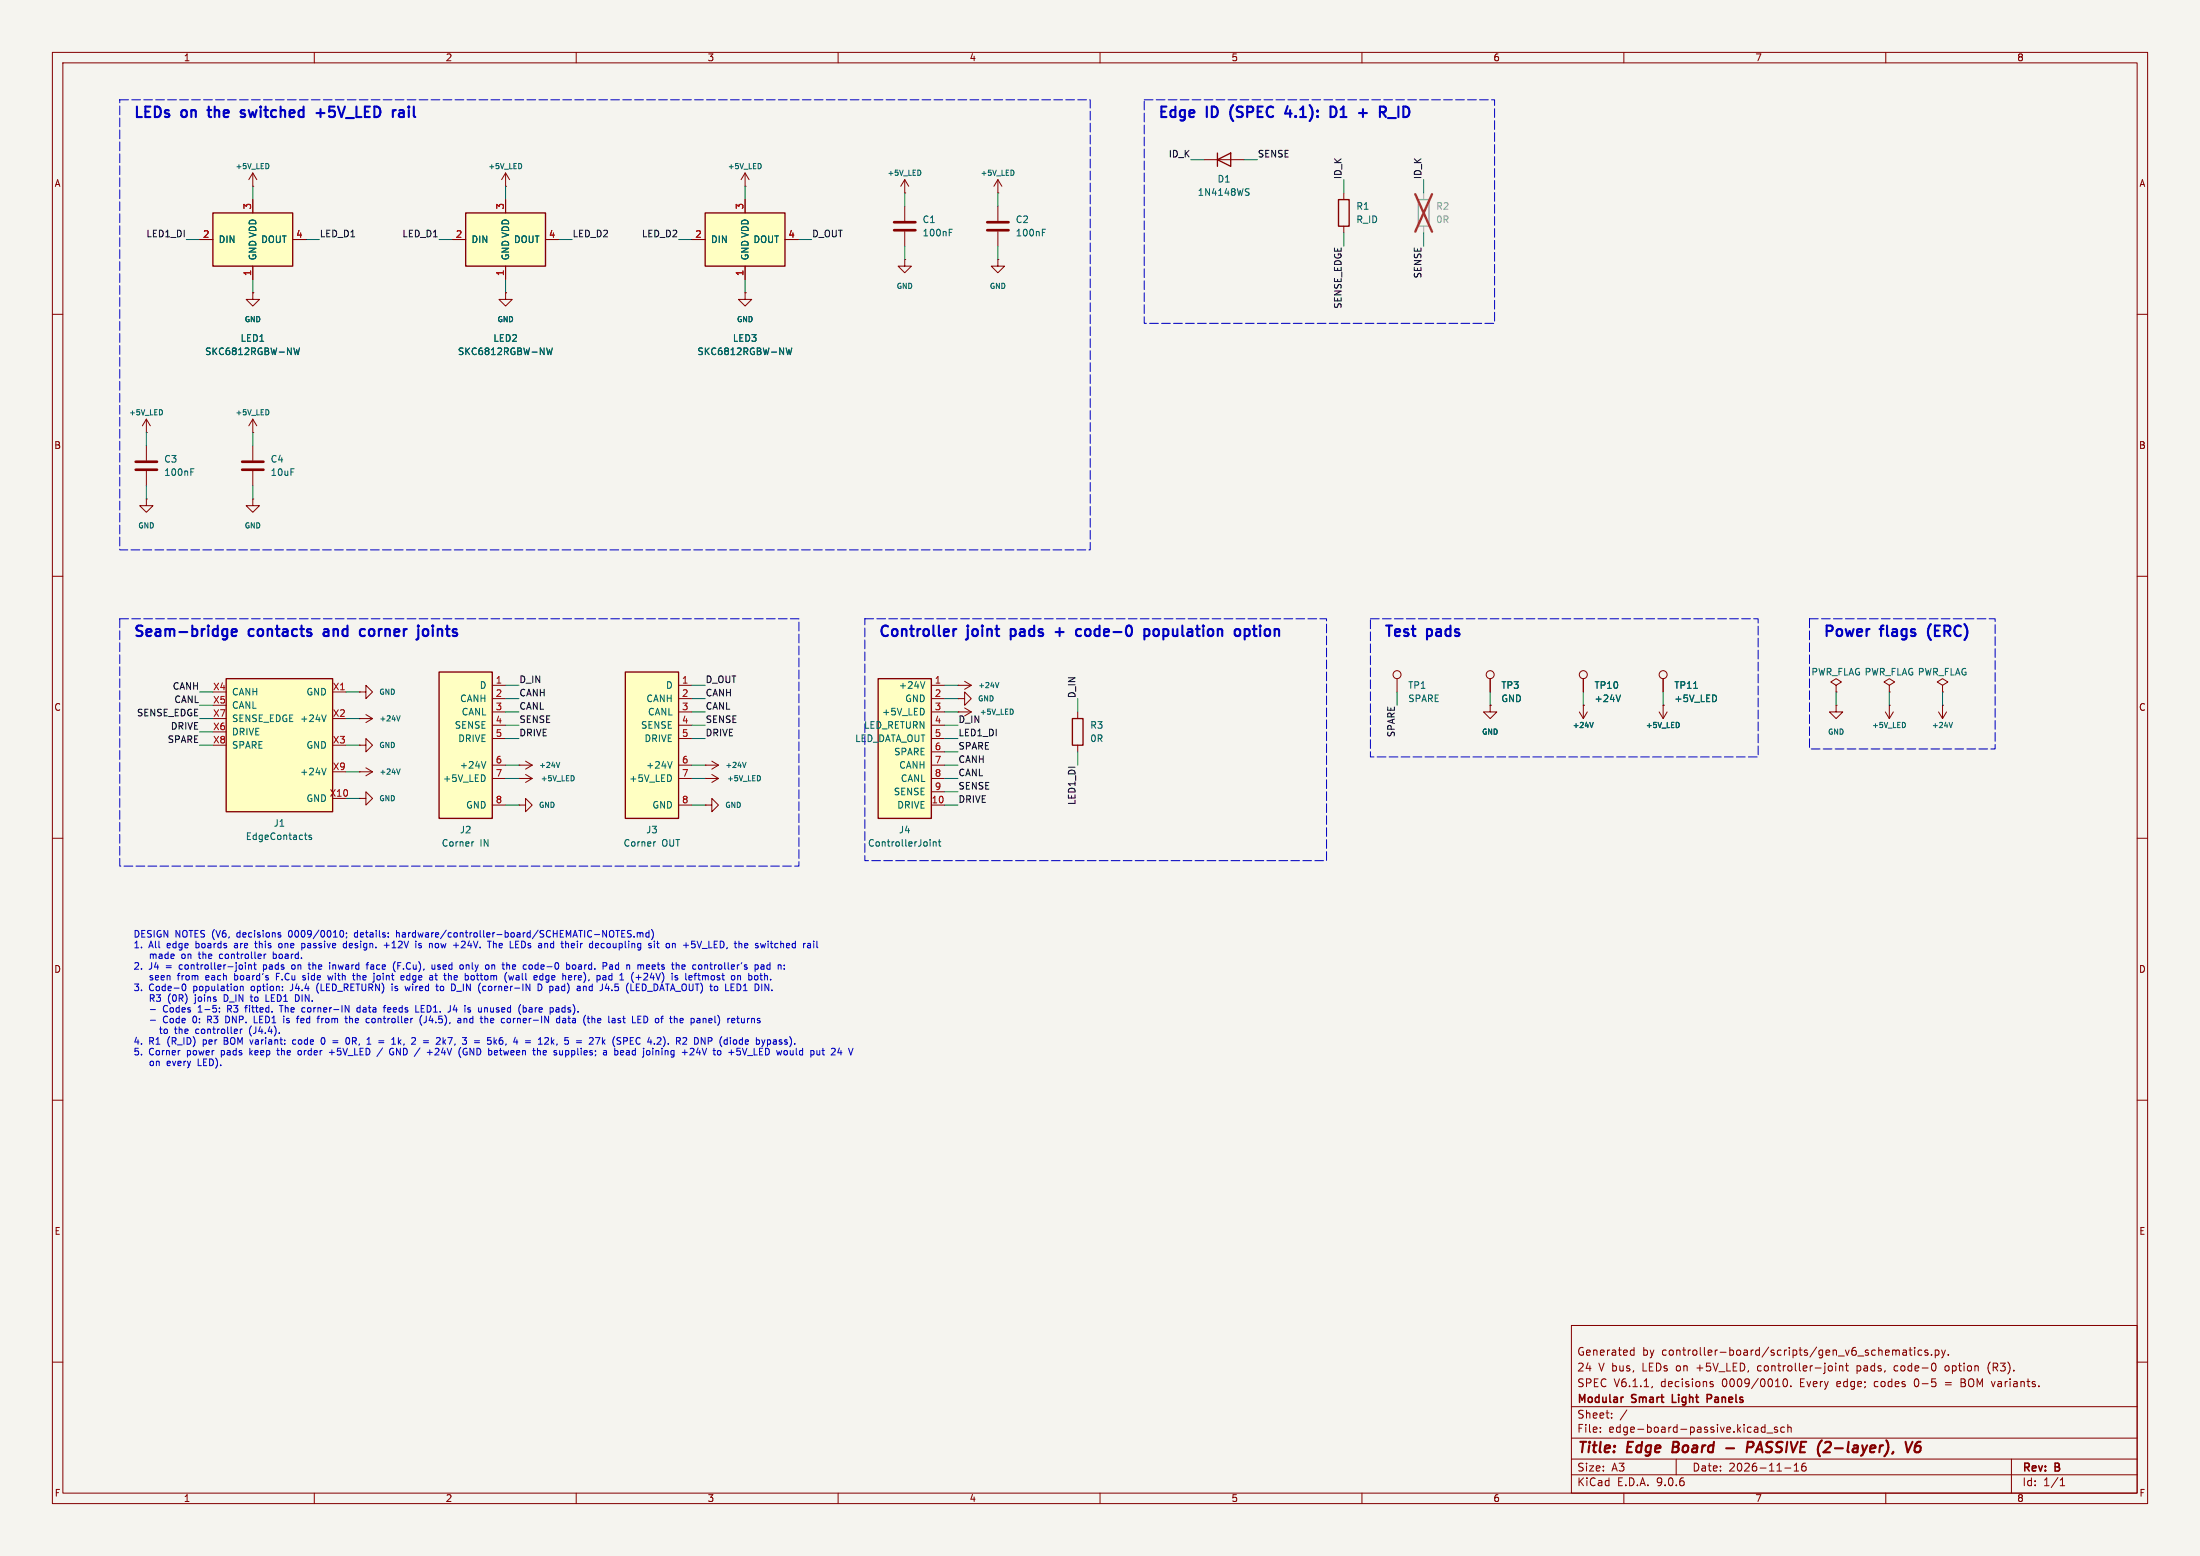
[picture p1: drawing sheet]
<svg xmlns="http://www.w3.org/2000/svg" width="420mm" height="297mm" viewBox="0 0 420 297" stroke-linecap="round" stroke-linejoin="round" font-family="sans-serif">
<path d="M0 0h420v297h-420z" fill="#f5f4ef" stroke="#f5f4ef" stroke-width=".19"/>
<g fill="none" stroke="#840000" stroke-width=".19">
<path d="M10 10h400v277h-400zM12 12h396v273h-396zM60 10v2M110 10v2M160 10v2M210 10v2M260 10v2M310 10v2M360 10v2M142.2 55.9v1.3h1.3l-1.3 1.2-1.2-1.2h1.2M142.2 55.9h.1M10 60h2"/>
<path d="M408 60h2M10 110h2M408 110h2M10 160h2M134.6 148.6h.1M134.6 148.6h2.6M135.9 147.8l1.3 .8M137.2 148.6l-1.3 .8M408 160h2M10 210h2M408 210h2M300 253h108v32h-108z"/>
<path d="M311.4 258.6h.5M311.4 257.8h.5M311.9 257.2v1.5M361.4 257.8l.3-.1 .2 .2M361.9 257.9l.3-.2 .3 .1 .1 .9M361.9 257.9v.8M363.3 257.8h.6v.9M363.9 258l-.5 .1a.29 .29 0 0 0-.2 .3 .29 .29 0 0 0 .2 .3l.5-.1M364.4 257.7h.6M364.7 257.2v1.3l.3 .2M365.5 257.2v.1M365.5 257.7v1"/>
<path d="M366.9 257.8l-.5-.1-.2 .3 .1 .6h.6M368 257.8l-.3-.1-.3 .2 .1 .2 .5 .2v.3h-.6M368.7 258.5v.2M369.4 257.8l.5-.1 .3 .3-.2 .6h-.6M369.4 257.7v1.5M370.7 257.7l.3 1M371 258.7l-.3 .5M371.4 257.7l-.4 1M371.9 258.5v.2M379.9 260a1.72 1.72 0 0 0 0 2.3M10 260h2M300 278.5h108"/>
<path d="M300 274.5h108M300 268.5h108M305.5 273.2v.2M305.5 272.5v.1M307.7 270.5v.2M307.7 269.8v.1M310.6 269.1l-1.3 1.9M315.4 264.6l-.1 .3M320 278.5v3M326.4 264l.7 .4-.2 .3-.5-.1M327 263.8l-.3-.1-.3 .2M336.9 271.9v1.5"/>
<path d="M336.9 272.5l-.4-.1-.3 .3 .2 .6h.5M337.3 273.5h1.1M339.3 272.5l-.4-.1-.2 .2 .1 .2 .5 .2v.3h-.6M340.5 263.3l.2-.1a.8 .8 0 0 1 .6 .7 .8 .8 0 0 1-.6 .8l-.2-.2-.1-.4zM340.7 272.5l-.5-.1-.3 .3 .2 .6h.6M341.3 272.5l.2-.1 .4 .1v.9M341.3 271.9v1.5M341.9 264.5v.2M342.5 279.7l.4-.4v1.5M344.7 279.3a.59 .59 0 0 0-.8 .6v.6l.2 .2 .4 .1 .2-.2 .1-.5-.1-.2h-.5l-.3 .2M350.4 260.2v.1M350.4 260.7v1"/>
<path d="M351.2 260.7v1M351.2 260.8l.2-.1 .3 .1 .1 .9M352.3 260.7h.6M352.5 260.2v1.3l.4 .2M354.5 260.7v1.5M354.5 261.6l.2 .1M354.7 260.7l-.2 .1M361.9 260.7l-.3 .3v.4l.3 .3M365.5 263.5v.9M369.4 260.3l.2 .5-.2 .7M371.4 263.9h1.1M371.4 264.3h1.1"/>
<path d="M371.8 260.7l-.4 .1-.1 .2 .1 .5 .4 .2M374.4 263.9h.5M374.9 263.2h-.5v1.5h.5M384 278.5v6.5M408 260h2M60 285v2M110 285v2M160 285v2M210 285v2M260 285v2M300 281.5h108M310 285v2"/>
<path d="M340.7 280.2h1.2M342.5 280.8h.9M360 285v2M393.3 283.6h.9M393.3 282.5l.4-.4v1.5"/>
</g>
<path d="M319.5 275.2l-.3 2h.8M329.5 276.4h1.5M333.5 276.3h.8a.55 .55 0 0 0 .5-.5 .55 .55 0 0 0-.4-.6h-.7l-.3 2M348.7 275.2h.5l.3 .2M349.5 275.8l-.1 .3-1.3 1.1h1.2M363.8 275.2l.4 2 .9-2M366.6 275.2a.91 .91 0 0 0-1 .9l-.1 .7 .1 .3a.66 .66 0 0 0 1-.3l.1-.5-.2-.2a.66 .66 0 0 0-1 .2" fill="none" stroke="#840000" stroke-width=".4"/>
<path d="M309.8 266.7h.1M319.3 266.2v1.5h.7M326.6 266.3l-.7-.1v1.5M326.6 266.9l-.7 .1" fill="none" stroke="#840000" stroke-width=".3"/>
<path d="M145.1 148.3v.5" fill="none" stroke="#006464" stroke-width=".19"/>
<path d="M83.8 128.3h10.2v27.9h-10.2z" fill="#ffffc2"/>
<path d="M83.8 128.3h10.2v27.9h-10.2zM204.7 137.2h2.1v5h-2.1z" fill="none" stroke="#840000" stroke-width=".25"/>
<g fill="none" stroke="#840000" stroke-width=".19">
<path d="M96.5 35.6h.1M96.5 33l-.7 1.3M96.5 33l.8 1.3M96.5 33v2.6M27.9 82.6h.1M27.9 80l-.7 1.3M27.9 80l.8 1.3M27.9 80v2.6M94 130.8h2.5M94 133.4h2.5M94 135.9h2.5M94 138.4h2.5"/>
<path d="M205.7 135.9v1.3M317.5 129.5v2.6M350.5 134.6v1.3h1.3l-1.3 1.3-1.3-1.3h1.3M350.5 134.6h.1M350.5 130.8l1-.6-1-.7-1 .7 1 .6v1.3M350.5 132.1h.1M359.9 135.9l.8 1.3M360.7 134.6h.1M360.7 130.8l1-.6-1-.7-1 .7 1 .6v1.3M360.7 132.1h.1M360.7 134.6v2.6M361.4 135.9l-.7 1.3"/>
<path d="M94 141h2.5M94 146.1h2.5M94 148.6h2.5M94 153.7h2.5M205.7 142.2v1.3"/>
<circle cx="317.5" cy="128.8" r=".76"/>
</g>
<path d="M99.5 31.4v.6M31 78.4v.6M323.3 131.4h.8M363.7 138.1v.5M92.7 145.4l-.4 1.2M90.4 160.7h-.2" fill="none" stroke="#006464" stroke-width=".19"/>
<path d="M270.8 38.1h2v5.1h-2z" fill="none" stroke="#9c9b98" stroke-width=".25"/>
<path d="M271.8 36.8v1.3M271.8 43.2v1.3" fill="none" stroke="#9c9b98" stroke-width=".19"/>
<path d="M270.2 37.1l3.2 7.1M273.4 37.1l-3.2 7.1" fill="none" stroke="#e12e31" stroke-width=".46"/>
<path d="M88.9 40.6h15.2v10.2h-15.2z" fill="#ffffc2"/>
<path d="M255.5 38.1h2.1v5.1h-2.1zM88.9 40.6h15.2v10.2h-15.2z" fill="none" stroke="#840000" stroke-width=".25"/>
<g fill="none" stroke="#840000" stroke-width=".19">
<path d="M48.3 35.6h.1M48.3 33l-.8 1.3M48.3 33l.7 1.3M48.3 33v2.6M96.5 38.1v2.5M256.5 36.8v1.3M86.4 45.7h2.5M96.5 55.9v1.3h1.3l-1.3 1.2-1.3-1.2h1.3M96.5 55.9h.1M96.5 50.8v2.5M104.1 45.7h2.6M256.5 43.2v1.3"/>
<path d="M284.5 129.5v2.6M302.3 129.5v2.6"/>
<circle cx="284.5" cy="128.8" r=".76"/>
<circle cx="302.3" cy="128.8" r=".76"/>
</g>
<path d="M51.3 31.4v.6M104.4 66.4l.3 1.3 .2-.9 .2 .9 .3-1.3M309.4 132.7l-.5 1.2" fill="none" stroke="#006464" stroke-width=".19"/>
<path d="M40.6 40.6h15.3v10.2h-15.3z" fill="#ffffc2"/>
<path d="M40.6 40.6h15.3v10.2h-15.3z" fill="none" stroke="#840000" stroke-width=".25"/>
<g fill="none" stroke="#840000" stroke-width=".19">
<path d="M48.3 38.1v2.5M190.5 36.8h.1M190.5 34.3l-.8 1.3M190.5 34.3l.8 1.3M190.5 34.3v2.5M190.5 39.4v2.8M38.1 45.7h2.5M48.3 55.9v1.3h1.2l-1.2 1.2-1.3-1.2h1.3M48.3 55.9h.1M48.3 50.8v2.5M55.9 45.7h2.5M190.5 49.5v1.3h1.3l-1.3 1.3-1.3-1.3h1.3"/>
<path d="M190.5 49.5h.1M190.5 44.2v2.8M27.9 85.1v2.8M27.9 89.9v2.8M48.3 95.3v1.2h1.2l-1.2 1.3-1.3-1.3h1.3M48.3 95.3h.1M48.3 82.6h.1M48.3 80v2.6M48.3 85.1v2.8M48.3 89.9v2.8M48.3 80l-.8 1.3M48.3 80l.7 1.3"/>
<path d="M301.5 135.9l.8 1.3M302.3 134.6h.1M302.3 134.6v2.6M303 135.9l-.7 1.3M316.7 135.9l.8 1.3M317.5 134.6h.1M317.5 134.6v2.6M318.3 135.9l-.8 1.3M370.8 130.8l1.1-.6-1.1-.7-1 .7 1 .6v1.3M370.8 132.1h.1"/>
</g>
<path d="M193.5 32.7v.5M199 44.4h.4M199 43.8h.6M51.3 78.4v.6M56.1 66.4l.3 1.3 .2-.9 .3 .9 .3-1.3M36.4 90.1h.5M36.4 89.5h.6M304.2 137.9l-.4 1M320.5 138.1v.5" fill="none" stroke="#006464" stroke-width=".19"/>
<path d="M188.5 42.4h4M188.5 43.9h4M25.9 88.1h4.1M25.9 89.7h4.1M46.2 88.1h4.1M46.2 89.7h4.1" fill="none" stroke="#840000" stroke-width=".51"/>
<path d="M43.2 129.5h20.3v25.4h-20.3z" fill="#ffffc2"/>
<path d="M43.2 129.5h20.3v25.4h-20.3z" fill="none" stroke="#840000" stroke-width=".25"/>
<g fill="none" stroke="#840000" stroke-width=".19">
<path d="M172.7 36.8h.1M172.7 34.3l-.7 1.3M172.7 34.3l.8 1.3M172.7 34.3v2.5M172.7 39.4v2.8M172.7 49.5v1.3h1.3l-1.3 1.3-1.3-1.3h1.3M172.7 49.5h.1M172.7 44.2v2.8M63.5 132.1h2.5M68.6 132.1h1.2v-1.3l1.3 1.3-1.3 1.3v-1.3M68.6 132.1h.1M68.6 152.4h1.2v-1.3l1.3 1.3-1.3 1.3v-1.3"/>
<path d="M68.6 152.4h.1"/>
</g>
<path d="M175.7 32.7v.5M181.2 44.4h.4M181.2 43.8h.6M62.3 136.5l-.5 1.2M58.1 159.4h.5M59.4 159.5l-.3-.1-.1 .2v.2l.4 .1v.3h-.4M62.3 146.6l-.5 1.3M58.5 160.2h.1" fill="none" stroke="#006464" stroke-width=".19"/>
<path d="M170.7 42.4h4.1M170.7 43.9h4.1" fill="none" stroke="#840000" stroke-width=".51"/>
<path d="M167.6 129.5h10.2v26.7h-10.2z" fill="#ffffc2"/>
<path d="M167.6 129.5h10.2v26.7h-10.2z" fill="none" stroke="#840000" stroke-width=".25"/>
<g fill="none" stroke="#840000" stroke-width=".19">
<path d="M177.8 130.8h2.5M177.8 133.4h2.5M177.8 135.9h2.5M177.8 138.4h2.5M182.9 130.8h.1M182.9 133.4h1.2v-1.3l1.3 1.3-1.3 1.2v-1.2M182.9 133.4h.1M182.9 135.9h.1M182.9 130.8h2.5M182.9 135.9h2.5M184.1 130l1.3 .8M184.1 135.1l1.3 .8"/>
<path d="M185.4 130.8l-1.3 .8M185.4 135.9l-1.3 .8M177.8 141h2.5M177.8 143.5h2.5M177.8 146.1h2.5M177.8 148.6h2.5M177.8 151.1h2.5M177.8 153.7h2.5"/>
</g>
<path d="M176.6 130.1l-.5 1.3M190.7 130.3l-.3 1M193.4 135.6v.5M177.6 160.2v.2M178.2 160.7v.8M178.2 160.8l.1-.1h.3l.1 .8M179.1 160.7h.5M179.3 160.2v1.1l.3 .2" fill="none" stroke="#006464" stroke-width=".19"/>
<path d="M134.6 40.6h15.3v10.2h-15.3z" fill="#ffffc2"/>
<path d="M134.6 40.6h15.3v10.2h-15.3z" fill="none" stroke="#840000" stroke-width=".25"/>
<g fill="none" stroke="#840000" stroke-width=".19">
<path d="M142.2 35.6h.1M142.2 33v2.6M142.2 38.1v2.5M142.2 33l-.7 1.3M142.2 33l.8 1.3M132.1 45.7h2.5M142.2 50.8v2.5M149.9 45.7h2.5M27.9 95.3v1.2h1.3l-1.3 1.3-1.2-1.3h1.2M27.9 95.3h.1M68.6 137.2h.1M68.6 137.2h2.5"/>
<path d="M69.8 136.4l1.3 .8M71.1 137.2l-1.3 .7M266.7 129.5v2.6M68.6 147.3h.1M68.6 142.2h1.2v-1.2l1.3 1.2-1.3 1.3v-1.3M68.6 142.2h.1M68.6 147.3h2.5M69.8 146.6l1.3 .7M71.1 147.3l-1.3 .8M99.1 153.7h1.2v-1.3l1.3 1.3-1.3 1.2v-1.2M99.1 153.7h.1M99.1 146.1h.1"/>
<path d="M99.1 148.6h.1M99.1 146.1h2.5M99.1 148.6h2.5M100.3 145.3l1.3 .8M100.3 147.8l1.3 .8M101.6 146.1l-1.3 .7M101.6 148.6l-1.3 .8"/>
<circle cx="266.7" cy="128.8" r=".76"/>
</g>
<path d="M145.3 31.4v.6M150.1 66.4l.3 1.3 .2-.9 .3 .9 .3-1.3M76.4 136.6l-.3 1M76.4 146.8l-.3 1M106.9 145.5l-.4 1M109.6 148.3v.5" fill="none" stroke="#006464" stroke-width=".19"/>
<path d="M119.4 128.3h10.1v27.9h-10.1z" fill="#ffffc2"/>
<path d="M232.4 30.5l2.5-1.3v2.6zM232.4 29.2v2.6M119.4 128.3h10.1v27.9h-10.1z" fill="none" stroke="#840000" stroke-width=".25"/>
<g fill="none" stroke="#840000" stroke-width=".19">
<path d="M48.3 38.1v2.5M96.5 38.1v2.5M142.2 38.1v2.5M229.9 30.5h7.6M38.1 45.7h2.5M48.3 55.9h.1M48.3 50.8v2.5M55.9 45.7h2.5M86.4 45.7h2.5M96.5 55.9h.1M96.5 50.8v2.5M104.1 45.7h2.6"/>
<path d="M132.1 45.7h2.5M142.2 55.9h.1M142.2 50.8v2.5M149.9 45.7h2.5M129.5 130.8h2.6M129.5 133.4h2.6M129.5 135.9h2.6M129.5 138.4h2.6M284.5 134.6v1.3h1.2l-1.2 1.3-1.3-1.3h1.3M284.5 134.6h.1M284.5 129.5v2.6M302.3 134.6h.1"/>
<path d="M302.3 129.5v2.6M317.5 134.6h.1M317.5 129.5v2.6M370.1 135.9l.7 1.3M370.8 134.6h.1M370.8 134.6v2.6M371.6 135.9l-.8 1.3M129.5 141h2.6M129.5 146.1h2.6M129.5 148.6h2.6M129.5 153.7h2.6M134.6 153.7h1.3v-1.3l1.3 1.3-1.3 1.2v-1.2"/>
<path d="M134.6 153.7h.1M134.6 146.1h.1M134.6 146.1h2.6M135.9 145.3l1.3 .8M137.2 146.1l-1.3 .7"/>
</g>
<g fill="none" stroke="#006464" stroke-width=".19">
<path d="M238 36.6l.3 .1 .2 .3-.3 .3h-.3M238 36l.5 .1M56.1 66.4l.3 1.3 .2-.9 .3 .9 .3-1.3M104.4 66.4l.3 1.3 .2-.9 .2 .9 .3-1.3M150.1 66.4l.3 1.3 .2-.9 .3 .9 .3-1.3M304.2 137.9l-.4 1M309.4 132.7l-.5 1.2M320.5 138.1v.5M323.3 131.4h.8M372.7 137.9l-.3 1M128.3 145.4l-.4 1.2M142.4 145.5l-.3 1"/>
<path d="M125.2 160.7h-.3"/>
</g>
<g fill="none" stroke="#009600" stroke-width=".19">
<path d="M48.3 35.6v2.5M96.5 35.6v2.5M142.2 35.6v2.5M172.7 36.8v2.6M190.5 36.8v2.6M227.3 30.5h2.6M237.5 30.5h2.5M256.5 34.3v2.5M271.8 34.3v2.5M35.6 45.7h2.5M48.3 53.3v2.6M58.4 45.7h2.6"/>
<path d="M83.8 45.7h2.6M96.5 53.3v2.6M106.7 45.7h2.5M129.5 45.7h2.6M142.2 53.3v2.6M152.4 45.7h2.5M172.7 47v2.5M190.5 47v2.5M256.5 44.5v2.5M271.8 44.5v2.5M27.9 82.6v2.5M27.9 92.7v2.6"/>
<path d="M48.3 82.6v2.5M48.3 92.7v2.6M38.1 132.1h2.5M38.1 134.6h2.5M38.1 137.2h2.5M38.1 139.7h2.5M66 132.1h2.6M66 137.2h2.6M96.5 135.9h2.6M96.5 138.4h2.6M96.5 130.8h2.6M96.5 133.4h2.6"/>
<path d="M132.1 135.9h2.5M132.1 138.4h2.5M132.1 130.8h2.5M132.1 133.4h2.5M180.3 135.9h2.6M180.3 138.4h2.6M180.3 130.8h2.6M180.3 133.4h2.6M205.7 133.4v2.5M266.7 132.1v2.5M284.5 132.1v2.5M302.3 132.1v2.5"/>
<path d="M317.5 132.1v2.5M350.5 132.1v2.5M360.7 132.1v2.5M370.8 132.1v2.5M38.1 142.2h2.5M66 142.2h2.6M66 147.3h2.6M66 152.4h2.6M96.5 153.7h2.6M96.5 146.1h2.6M96.5 148.6h2.6M96.5 141h2.6"/>
<path d="M132.1 153.7h2.5M132.1 146.1h2.5M132.1 148.6h2.5M132.1 141h2.5M180.3 153.7h2.6M180.3 146.1h2.6M180.3 148.6h2.6M180.3 151.1h2.6M180.3 141h2.6M180.3 143.5h2.6M205.7 143.5v2.6"/>
</g>
<g fill="none" stroke="#0000c2" stroke-width=".4">
<path d="M39.6 21h.7M46.7 21.1l-.5-.1-.3 .3 .1 .3 .7 .2v.4h-.8M60.4 21.6h1.5M61.2 20.8v1.5M76.2 21.1h.8l.1 1.2M77.1 21.5l-.7 .1a.39 .39 0 0 0-.3 .4 .39 .39 0 0 0 .3 .3l.7-.1M245.8 20.2l-.5 1.5h1.3M254 20.3a1.05 1.05 0 0 1 1.1 .7 1.05 1.05 0 0 1-.3 1.2l-.8 .1zM259.4 21.6h1.6M265 22.5h1.5M202.3 119.9v1.5M42.8 120.1l.6 .1"/>
<path d="M43.4 121.3l-.6 .1M43.4 120.1v1.6l-.4 .4M44.2 120.7l1-.2-.1-.3-.6-.1-.3 .3 .1 .9h.8M61.9 120.7v.6M69.7 120.2l-.6-.1-.4 .4v.5l.2 .3h.8M81.4 120.1a.54 .54 0 0 0-.7 .4v.5a.54 .54 0 0 0 .7 .4M182 120.1v1.3M182.6 120.1l-.4 .1-.2 .3M193 120.1v2M193 121.3l.1 .1M193.1 120.1l-.1 .1M201.5 120.6h1.5"/>
<path d="M205.6 120.2h.8M205.6 121.3h.8M218.5 120.2l.5-.1 .4 .4v.5l-.2 .3h-.7M218.5 120.1v2M221 120.2a.54 .54 0 0 0-.8 .3v.5a.54 .54 0 0 0 .8 .3M237.6 120.2l.6-.1 .4 .4v.5l-.2 .3h-.8M237.6 120.1v2"/>
</g>
<g fill="none" stroke="#0000c2" stroke-width=".19">
<path d="M48.8 179.6v1.3M53.3 178.4l.3 .1v.2l-.4 .2M53.3 178l.3 .1M65.1 177.7l.1-.1a.68 .68 0 0 1 .4 .6 .68 .68 0 0 1-.4 .7 .84 .84 0 0 1-.1-1.2zM66.1 179.6v1.3M66.1 178.1v.1M66.2 178.8l-.1 .3M67.8 178.1l-.1 .2 .1 .5M73.8 179.9v1M75.7 177.6v1.3M76.1 178l-.4 .1M94.2 179.6v1.3"/>
<path d="M118.7 178.2h.4M119.3 177.6h-.6v1.3h.6M120.5 177.7l-.5-.1-.2 .1v.4l.6 .2 .1 .3-.2 .3-.5-.1M121.1 178.8v.1M121.7 178.1l.3-.1 .2 .2M121.7 178v.9M122.2 178.2l.2-.2 .3 .1v.8M122.2 178.2v.7M123.9 178.1l-.4-.1-.2 .3 .1 .5h.5M123.9 177.6v1.3M124.4 177.4a1.46 1.46 0 0 1 0 2M124.9 179.6v.2"/>
<path d="M125.5 179.6v1.1l.3 .2M132.7 179.6h-.6l-.1 .7M133.1 179.6l.4 1.3 .4-1.3M147.2 179.6v1.1l.3 .2M155.9 179.6v1.1l.2 .2M28.7 192.7h1M30.5 196.4h.4M30.6 196l.1 1.2M33.3 196.4h.5M33.5 196v1.1l.3 .2M34.8 188.1v.5l.3 .5 .3-.2v-.8M36.9 194.2l-.1 .5 .2 .5"/>
<path d="M37.3 191.4l-.2 .2M37.8 182.1h.5M37.8 193.2h.8M38 196.5l-.4-.1-.2 .3 .1 .5h.5M38 181.7l.1 1.2M39.3 186.4v.5l.2 .2M39.7 194v1.2M39.7 194.6h.4M39.9 186.5l-.6 .1M40 194.6l.4 .6M42.4 182.1l-.4 .1-.1 .2v.4l.5 .2M42.8 189.9v1.2h.5"/>
<path d="M43.1 194l.6 .1M43.5 191.9v1.3M43.5 192.6h.4M43.7 195l-.6 .2M43.8 192.6l.4 .6M44.8 185.8v1.3M44.8 187l.4 .1M45.9 188.2v.9M45.9 188.4l.2-.2 .3 .1v.8M46.1 184.2l.2 .2v.4l-.2 .2M46.8 184.2v.8M47.5 184.2v.8"/>
<path d="M47.5 184.3l.1-.1h.3l.1 .8M47.8 196.2a1.48 1.48 0 0 0 .2 1.6M48.1 191.1h.1M48.4 184.2h.5M48.5 195.2h.6M48.6 180.1h.5M48.6 183.7v1.1l.3 .2M50.8 182.1l-.3 .1M50.8 191.1h.6M52.2 182.2l.3-.1 .2 .1M52.2 181.7v1.3M52.7 182.8l-.2 .2-.3-.1"/>
<path d="M52.8 185.8v1.3M53.6 180.1h-.3l-.1 .2 .1 .5 .3 .1M53.7 191.9v1.3M53.9 189v.1M53.9 188.3v.1M54.7 195.2h.5M55.2 194.4h-.3l-.2 .2 .1 .1 .4 .2M55.8 184.2l-.1 .2 .1 .5M56.3 198.5h-.3l-.1 .2v.5l.4 .1M57 190.1a.66 .66 0 0 1 .1 .7 .66 .66 0 0 1-.7 .3M57.6 180.1v1.2M57.9 194.4l-.5 .2 .1 .6h.4"/>
<path d="M58 186.6l.3 .1v.2l-.4 .2M58 186.2l.3 .1M58 194.7l-.6 .1M58.1 180.1l.1 .1M58.2 180.8l-.2 .1h-.4M58.8 184.2h.5M59 183.7v1.1l.3 .2M60.6 188l-.1 .5 .1 .7M61.4 194.4v.8M61.8 194.4l-.4 .2M61.8 198.1l-.1-.1a.68 .68 0 0 0-.4 .7 .68 .68 0 0 0 .4 .6h.1M62.9 183.7v.2"/>
<path d="M62.9 184.2v.8M63.5 186.2l-.2 .9-.2-.7-.3 .7M63.5 198.7h1M63.5 199h1M66 198.5l.3-.5a.68 .68 0 0 1 .5 .7 .68 .68 0 0 1-.5 .6M66.1 180.1h-.3l-.3 .2 .2 .6h.4M66.7 194.5l.2-.1h.3l.1 .8M66.7 194v1.2M67.3 186.2h.5M67.7 187.1h.1M68.2 185.8v1.3M68.6 186.2l-.4 .1"/>
<path d="M68.7 192.4l-.3-.1-.3 .3 .2 .5h.4M68.7 191.9v1.3M69.9 184.2h.5M70.1 199.3h.7M70.4 183.7l-.3 .2v1.1M71 194.5l.4-.1 .2 .2M71.6 195l-.2 .2-.4-.1M72.1 186.3l.3-.1 .2 .2M72.3 198.7h1M72.3 199h1M72.6 186.8l-.2 .3-.3-.1M73.3 180.4h1"/>
<path d="M74.6 192.5l-.2-.2-.4 .2 .1 .6h.4M74.6 192.6l-.6 .2M74.8 198.4l.4-.4v1.3M74.8 188.2v.9M75.2 184.9l.3 .6M75.5 183.6l-.3 .5M75.9 184.3h.5M76.1 198v1.3M76.2 198.8l.3 .5M76.5 183.7h-.6v1.3M76.5 198.5l-.4 .5M77.1 187l-.1 .1"/>
<path d="M77.1 186.4v.1l-.6 .1M77.3 188.2l.3 .9 .2-.6 .3 .6M77.7 186.3v.6l.4 .2M79.9 180.3l.1 .1 .5 .3-.2 .2h-.4M80.4 192.5h.4M80.5 193.8a1.46 1.46 0 0 0 0 1.9M81 191.9h-.6v1.3h.6M81.4 194l-.1 1-.4 .2M82.2 193.9l-.3 .9h.8M82.5 184.8l.1 .2 .4-.1M83 184.2v.8M83 186.2h.5"/>
<path d="M83.1 180.2v.5l.2 .2M83.2 185.8v1.1l.3 .2M83.2 188.2h.5M83.3 198.2l.2-.2 .4 .1 .1 .2v.3M83.4 187.8v1.1l.3 .2M83.6 184.9l.1 .1M83.6 184.2v.3M84.6 198v1.3M84.7 198.8l.4 .5M85.1 198.5l-.5 .5M86.5 187.8a.68 .68 0 0 1 .4 .7 .68 .68 0 0 1-.4 .6M86.8 186.3v.7"/>
<path d="M86.8 191.9l-.3 .9h.8M87.1 192.3v.9M87.3 186.5l-.6 .1M88.4 184.3v.6M88.6 194.5l.2-.1h.3v.8M88.6 194.4v.8M88.8 180.2l-.8 .7h.8M89 184.2v.8M89.2 184.2l-.2 .1M90.5 186.3l.1 .5-.3 .3M90.6 198.7h.9M90.6 199h.9"/>
<path d="M92.1 188.9l.2 .1 .3 .1M92.6 188.2l-.3 .1-.2 .2M93 192.4l.1 .8M93.1 199.2v.1M93.7 198h-.6v.6M93.9 184.2v.8M94.2 194.4h-.4l-.1 .2v.6h.5M94.3 184.2l-.4 .1M94.3 194.7l-.6 .1M94.3 198v1.3M94.7 180.3v.6M95.9 198l-.4 .1a.86 .86 0 0 0 0 1.2h.4"/>
<path d="M95.9 198.6l-.4-.1-.2 .3M96 183.7v1.1M96.7 183.7v1.3M97.2 184.2l.1 .8M98 194.4v.8M98.1 186.2l-.3 .9-.2-.7-.3 .7M98.4 194.4l-.4 .2M98.9 186.2l-.3 .1M99 186.6h-.3l-.2 .1 .1 .3 .4 .1M100.2 192.3l.3 .3v.3l-.3 .3M100.3 198.7h1M100.3 199h1"/>
<path d="M101.2 184.2h.3l.1 .2v.5l-.4 .1M101.4 192.3l-.4 .1M101.5 192.7h-.3l-.2 .2v.2l.5 .1M102.7 187.8v1.3a.66 .66 0 0 0 .7-.3 .66 .66 0 0 0-.1-.8M102.8 199.3h.7M102.8 198.4l.4-.4v1.3M103.3 186.2l.3 .1M103.6 187l-.3 .1M103.6 185.8v1.3M104 198.2l.2-.2 .4 .1 .1 .2v.3M104.2 187.4l.3 .1M104.7 186.2l-.4 .1-.1 .1v.5l.5 .2"/>
<path d="M105.3 198v1.3M105.4 198.8l.4 .5M105.8 198.5l-.5 .5M106.3 199.4l-.1 .1M106.5 194.4h.3M106.5 192.3l.2 .2v.7M106.7 192.6l-.4 .1M106.7 193.1l-.4 .1M106.8 195.2h-.3M106.8 194v1.2M107.6 194.4h-.2M107.7 192.3l-.3 .1-.1 .2v.5l.4 .1"/>
<path d="M108 194.7h-.4l-.2 .2 .2 .3h.4M108 194.6v.6M108.3 184.2h.4l.1 .2-.1 .5-.4 .1M108.6 194v1l.3 .2M109.1 180.3v.6h.5M109.4 184.2h.3l.2 .2v.4l-.2 .2-.3-.1-.1-.1zM109.7 186.2v.9M109.7 180.4l-.6 .1M110 186.2l-.3 .2M110 198.7h1M110 199h1M111.4 188.2v.9"/>
<path d="M113.7 198h.8l-.5 1.3M114.2 180.9h-.1M114.3 180.3v.1l-.6 .1M114.5 194.4l-.4 .2 .1 .6h.3M114.7 194.7l-.6 .1M114.8 180.2v.6l.4 .1M115 198v1.3M115.5 188.7h.8M116.2 188.2v.9M116.4 184.2h.5v.8M116.8 186.3l-.3-.1-.3 .2 .1 .6h.5M116.8 185.8v1.3"/>
<path d="M116.9 184.5h-.4l-.2 .2 .2 .3 .4-.1M117.5 184.3v.6M118.5 194.9v.3M118.9 194.4h.5M119.1 194v1l.3 .2M120.3 199.3h.6M120.3 198h.6M120.3 198.7h.4M120.4 189.1h.7M120.9 187.5h.1M121.4 186.6h1M121.5 188.4h.4"/>
<path d="M121.8 184.2v.8M122.1 187.8h-.6v1.3h.6M122.3 184.2h-.3l-.2 .1M122.9 194a.64 .64 0 0 1 .8 .6 .64 .64 0 0 1-.8 .6M123.7 186l-.1 .3-.7 .8h.8M124.6 184.2v.7M124.9 180.1v.8M125.1 184.5l-.6 .1M125.3 180.1h.5M127.6 199.2v.1M130.4 184.2h.3l.1 .3-.6 .1M130.7 184.9l-.3 .1"/>
<path d="M130.9 185.8v1.1l.2 .2M131.9 186.2l-.4 .2 .1 .6 .3 .1M132.1 186.5l-.6 .1M132.6 198a.64 .64 0 0 1 .7 .7 .64 .64 0 0 1-.7 .6zM134.2 186.3l.3-.1 .2 .2M134.7 186.4v.7M134.7 184.2l.4 .1v.7M134.7 186.3v.1M135.9 194.6l-.2-.2-.4 .2 .1 .6h.5M135.9 194.7l-.6 .1M140.7 187.8v1.3l.5-.1M142.1 195.1l-.4 .1"/>
<path d="M142.1 194.4v.8M142.5 198.5l-.2 .2v.4l.2 .2M142.7 180.1l.1 .3-.6 .1M142.7 194.4v.8M142.9 198.8l-.6 .1M142.9 186.3l.4-.1 .2 .2-.1 .6h-.5M142.9 185.8v1.3M143.1 194.4l-.4 .2M145.2 185.8v1.1M145.3 184.2h.5v.8M145.8 184.5h-.4l-.2 .2 .2 .3 .4-.1M146 185.8v1.3"/>
<path d="M146 187.8l.8 1.3v-1.3M147 184.2h-.4l-.2 .2 .1 .5h.5M147 183.7v1.3M147.1 180.1h.4M147.1 186.9v.2M149.2 198.5h-.3l-.2 .2 .1 .1 .4 .2v.3h-.5M37.8 202.1v1.3h.6M52.8 200.5h.5M53 200.1l.1 1.2M57.3 200.5l-.3 .1-.1 .2v.4l.4 .2M62.9 200.9h.9M73 200l-1.1 1.7"/>
<path d="M74.8 200.1a.61 .61 0 0 0-.5 .8 .61 .61 0 0 0 .9 .3v-.4h-.3M75 200.1l.1 .1M81.6 200.9h.9M82 200.4v1M88.5 200.4a.57 .57 0 0 0 0 .7 .57 .57 0 0 0 .7 .1M88.9 200.8h.3M94.6 200.5l.3 .1 .1 .2-.6 .1M94.9 201.3l-.3 .1M102.7 200.6h.4l.1 .8M103.8 200.6v.7M104.3 200.8l-.6 .1M107.4 200.5v.9"/>
<path d="M107.4 201.2l-.1 .1M117.4 201.3l.3 .1M117.4 200.1v1.3M117.7 200.5l-.3 .1M119.6 201.3l.4 .1M120 200.5l-.4 .1M120 200.9h-.4M125.2 200.5v.9M132.4 200.6l-.7 .8h.8M133.3 200l-.3 .9h.8M139.1 200.9h1M141.7 200.1l.5 1.3 .4-1.3"/>
<path d="M151.4 201.2l-.4 .2M151.4 200.5v.9M162 200.1l.4 1.3 .4-1.3"/>
</g>
<path d="M22.9 19.1h185.2v85.9h-185.2zM218.4 19.1h66.9v42.6h-66.9zM22.9 118.1h129.6v47.2h-129.6zM165.1 118.1h88.1v46.2h-88.1zM261.6 118.1h74v26.4h-74zM345.4 118.1h35.5v24.9h-35.5z" fill="none" stroke="#0000c2" stroke-width=".19" stroke-dasharray="1.7 .6"/>
<g font-size="2.8" fill="#0000c2">
<text x="25.4" y="22.6">LEDs</text>
<text x="34.8" y="22.6">on</text>
<text x="40.7" y="22.6">the</text>
<text x="47.7" y="22.6">switched</text>
<text x="62.9" y="22.6">+5V_LED</text>
<text x="78.3" y="22.6">rail</text>
<text x="221" y="22.6">Edge</text>
<text x="230.4" y="22.6">ID</text>
<text x="235.7" y="22.6">(SPEC</text>
<text x="247.1" y="22.6">4.1):</text>
<text x="256.5" y="22.6">D1</text>
<text x="262.7" y="22.6">+</text>
<text x="267.5" y="22.6">R_ID</text>
<text x="25.4" y="121.7">Seam-bridge</text>
<text x="47.6" y="121.7">contacts</text>
<text x="62.7" y="121.7">and</text>
<text x="70.5" y="121.7">corner</text>
<text x="82.3" y="121.7">joints</text>
<text x="167.6" y="121.7">Controller</text>
<text x="184.8" y="121.7">joint</text>
<text x="193.8" y="121.7">pads</text>
<text x="203.2" y="121.7">+</text>
<text x="208" y="121.7">code-0</text>
<text x="221.7" y="121.7">population</text>
<text x="239.9" y="121.7">option</text>
<text x="264.2" y="121.7">Test</text>
<text x="272.5" y="121.7">pads</text>
<text x="348" y="121.7">Power</text>
<text x="359.2" y="121.7">flags</text>
<text x="368.9" y="121.7">(ERC)</text>
</g>
<g font-size="2.8" fill="#840000">
<text x="301" y="277.9">Title:</text>
<text x="310.6" y="277.9">Edge</text>
<text x="320.1" y="277.9">Board</text>
<text x="335.9" y="277.9">PASSIVE</text>
<text x="350.2" y="277.9">(2-layer),</text>
</g>
<g font-size="2.1" fill="#840000">
<text x="301" y="262">24</text>
<text x="301" y="259">Generated</text>
<text x="305.1" y="262">V bus,</text>
<text x="313.5" y="259">by</text>
<text x="313.7" y="262">LEDs</text>
<text x="317.3" y="259">controller-board/scripts/gen_v6_schematics.py.</text>
<text x="320.3" y="262">on</text>
<text x="324.3" y="262">+5V_LED,</text>
<text x="336.1" y="262">controller-joint</text>
<text x="355.2" y="262">pads,</text>
<text x="362.5" y="262">code-0</text>
<text x="372.3" y="262">option</text>
<text x="380.6" y="262">(R3).</text>
<text x="301" y="268.2">Modular</text>
<text x="301" y="265">SPEC V6.1.1,</text>
<text x="311.6" y="268.2">Smart</text>
<text x="317.1" y="265">decisions</text>
<text x="319.9" y="268.2">Light</text>
<text x="327.1" y="268.2">Panels</text>
<text x="328.9" y="265">0009/0010.</text>
<text x="343.9" y="265">Every</text>
<text x="351.1" y="265">edge;</text>
<text x="358.4" y="265">codes</text>
<text x="366.2" y="265">0-5</text>
<text x="375.3" y="265">BOM variants.</text>
<text x="301" y="273.7">File:</text>
<text x="301" y="271">Sheet:</text>
<text x="307.1" y="273.7">edge-board-passive.kicad_sch</text>
<text x="301" y="281.1">Size:</text>
<text x="307.6" y="281.1">A3</text>
<text x="323" y="281.1">Date:</text>
<text x="330" y="281.1">2026-11-16</text>
<text x="386" y="281.3">Rev:</text>
<text x="392.4" y="281.3">B</text>
<text x="301" y="283.9">KiCad</text>
<text x="308.7" y="283.9">E.D.A.</text>
<text x="316.3" y="283.9">9.0.6</text>
<text x="386" y="283.9">Id:</text>
<text x="390.1" y="283.9">1/1</text>
</g>
<g font-size="1.8" fill="#840000">
<text x="35" y="11.9">1</text>
<text x="85" y="11.9">2</text>
<text x="135" y="11.9">3</text>
<text x="185" y="11.9">4</text>
<text x="235" y="11.9">5</text>
<text x="285" y="11.9">6</text>
<text x="335" y="11.9">7</text>
<text x="385" y="11.9">8</text>
<text x="10.3" y="35.9">A</text>
<text x="408.3" y="35.9">A</text>
<text x="10.3" y="85.9">B</text>
<text x="408.2" y="85.9">B</text>
<text x="10.3" y="135.9">C</text>
<text x="408.2" y="135.9">C</text>
<text x="10.3" y="185.9">D</text>
<text x="408.2" y="185.9">D</text>
<text x="10.3" y="235.9">E</text>
<text x="408.3" y="235.9">E</text>
<text x="10.3" y="285.9">F</text>
<text x="35" y="286.9">1</text>
<text x="85" y="286.9">2</text>
<text x="135" y="286.9">3</text>
<text x="185" y="286.9">4</text>
<text x="235" y="286.9">5</text>
<text x="285" y="286.9">6</text>
<text x="335" y="286.9">7</text>
<text x="385" y="286.9">8</text>
<text x="408.3" y="285.9">F</text>
</g>
<g font-size="1.8" fill="#0f0f0f">
<text x="223" y="30.1">ID_K</text>
<text x="240" y="30.1">SENSE</text>
<text x="256.2" y="34.3" transform="rotate(-90 256.2 34.3)">ID_K</text>
<text x="271.4" y="34.3" transform="rotate(-90 271.4 34.3)">ID_K</text>
<text x="27.9" y="45.4">LED1_DI</text>
<text x="61" y="45.4">LED_D1</text>
<text x="76.7" y="45.4">LED_D1</text>
<text x="109.2" y="45.4">LED_D2</text>
<text x="122.4" y="45.4">LED_D2</text>
<text x="154.9" y="45.4">D_OUT</text>
<text x="271.4" y="53.2" transform="rotate(-90 271.4 53.2)">SENSE</text>
<text x="256.2" y="59" transform="rotate(-90 256.2 59)">SENSE_EDGE</text>
<text x="32.9" y="131.7">CANH</text>
<text x="99.1" y="130.5">D_IN</text>
<text x="134.6" y="130.5">D_OUT</text>
<text x="26" y="136.8">SENSE_EDGE</text>
<text x="33.2" y="134.3">CANL</text>
<text x="99.1" y="135.5">CANL</text>
<text x="99.1" y="133">CANH</text>
<text x="134.6" y="133">CANH</text>
<text x="134.6" y="135.5">CANL</text>
<text x="205.4" y="133.3" transform="rotate(-90 205.4 133.3)">D_IN</text>
<text x="31.9" y="141.9">SPARE</text>
<text x="32.5" y="139.4">DRIVE</text>
<text x="99.1" y="138.1">SENSE</text>
<text x="99.1" y="140.6">DRIVE</text>
<text x="134.6" y="138.1">SENSE</text>
<text x="134.6" y="140.6">DRIVE</text>
<text x="182.9" y="140.6">LED1_DI</text>
<text x="182.9" y="143.2">SPARE</text>
<text x="182.9" y="138.1">D_IN</text>
<text x="266.4" y="140.8" transform="rotate(-90 266.4 140.8)">SPARE</text>
<text x="182.9" y="145.7">CANH</text>
<text x="182.9" y="148.2">CANL</text>
<text x="182.9" y="153.3">DRIVE</text>
<text x="182.9" y="150.8">SENSE</text>
<text x="205.4" y="153.8" transform="rotate(-90 205.4 153.8)">LED1_DI</text>
</g>
<g font-size="1.8" fill="#006464">
<text x="232.3" y="35">D1</text>
<text x="228.6" y="37.6">1N4148WS</text>
<text x="258.8" y="40.2">R1</text>
<text x="41.7" y="46.6">DIN</text>
<text x="49.8" y="46.6">DOUT</text>
<text x="89.9" y="46.6">DIN</text>
<text x="98" y="46.6">DOUT</text>
<text x="135.6" y="46.6">DIN</text>
<text x="143.7" y="46.6">DOUT</text>
<text x="176" y="42.8">C1</text>
<text x="176" y="45.3">100nF</text>
<text x="193.8" y="42.8">C2</text>
<text x="193.8" y="45.3">100nF</text>
<text x="258.8" y="42.8">R_ID</text>
<text x="49.1" y="49.8" transform="rotate(-90 49.1 49.8)">GND VDD</text>
<text x="97.4" y="49.8" transform="rotate(-90 97.4 49.8)">GND VDD</text>
<text x="143.1" y="49.8" transform="rotate(-90 143.1 49.8)">GND VDD</text>
<text x="45.8" y="65.4">LED1</text>
<text x="94.1" y="65.4">LED2</text>
<text x="139.8" y="65.4">LED3</text>
<text x="39.1" y="68">SKC6812RGBW-NW</text>
<text x="87.3" y="68">SKC6812RGBW-NW</text>
<text x="133" y="68">SKC6812RGBW-NW</text>
<text x="31.3" y="88.5">C3</text>
<text x="51.6" y="88.5">C4</text>
<text x="31.3" y="91">100nF</text>
<text x="51.6" y="91">10uF</text>
<text x="91.5" y="131.7">D</text>
<text x="127.1" y="131.7">D</text>
<text x="171.5" y="131.7">+24V</text>
<text x="268.7" y="131.7">TP1</text>
<text x="286.5" y="131.7">TP3</text>
<text x="304.3" y="131.7">TP10</text>
<text x="319.5" y="131.7">TP11</text>
<text x="345.7" y="129.1">PWR_FLAG PWR_FLAG PWR_FLAG</text>
<text x="44.2" y="132.9">CANH</text>
<text x="44.2" y="135.5">CANL</text>
<text x="58.4" y="132.9">GND</text>
<text x="87.7" y="134.2">CANH</text>
<text x="88" y="136.8">CANL</text>
<text x="123.3" y="134.2">CANH</text>
<text x="123.6" y="136.8">CANL</text>
<text x="168.3" y="136.8">+5V_LED</text>
<text x="172.7" y="134.2">GND</text>
<text x="268.7" y="134.2">SPARE</text>
<text x="286.5" y="134.2">GND</text>
<text x="304.3" y="134.2">+24V</text>
<text x="319.5" y="134.2">+5V_LED</text>
<text x="44.2" y="138">SENSE_EDGE +24V</text>
<text x="44.2" y="140.6">DRIVE</text>
<text x="44.2" y="143.1">SPARE</text>
<text x="58.4" y="143.1">GND</text>
<text x="86.7" y="139.3">SENSE</text>
<text x="87.4" y="141.8">DRIVE</text>
<text x="122.3" y="139.3">SENSE</text>
<text x="122.9" y="141.8">DRIVE</text>
<text x="163.2" y="141.8">LED_DATA_OUT</text>
<text x="164.8" y="139.3">LED_RETURN</text>
<text x="208" y="139.3">R3</text>
<text x="208" y="141.8">0R</text>
<text x="57.2" y="148.2">+24V</text>
<text x="84.5" y="149.5">+5V_LED</text>
<text x="87.7" y="146.9">+24V</text>
<text x="120" y="149.5">+5V_LED</text>
<text x="123.2" y="146.9">+24V</text>
<text x="170.6" y="144.4">SPARE</text>
<text x="171.6" y="146.9">CANH</text>
<text x="171.9" y="149.5">CANL</text>
<text x="58.4" y="153.3">GND</text>
<text x="88.9" y="154.5">GND</text>
<text x="124.5" y="154.5">GND</text>
<text x="170.5" y="152">SENSE</text>
<text x="171.2" y="154.5">DRIVE</text>
<text x="46.8" y="160.5">EdgeContacts</text>
<text x="52.1" y="158">J1</text>
<text x="84.2" y="161.8">Corner</text>
<text x="87.7" y="159.3">J2</text>
<text x="91.6" y="161.8">IN</text>
<text x="118.9" y="161.8">Corner</text>
<text x="123.3" y="159.3">J3</text>
<text x="126.3" y="161.8">OUT</text>
<text x="165.6" y="161.8">ControllerJoint</text>
<text x="171.5" y="159.3">J4</text>
</g>
<g font-size="1.8" fill="#a90000">
<text x="48" y="40.1" transform="rotate(-90 48 40.1)">3</text>
<text x="96.3" y="40.1" transform="rotate(-90 96.3 40.1)">3</text>
<text x="142" y="40.1" transform="rotate(-90 142 40.1)">3</text>
<text x="38.7" y="45.5">2</text>
<text x="56.4" y="45.5">4</text>
<text x="86.9" y="45.5">2</text>
<text x="104.7" y="45.5">4</text>
<text x="132.6" y="45.5">2</text>
<text x="150.4" y="45.5">4</text>
<text x="48" y="52.8" transform="rotate(-90 48 52.8)">1</text>
<text x="96.3" y="52.8" transform="rotate(-90 96.3 52.8)">1</text>
<text x="142" y="52.8" transform="rotate(-90 142 52.8)">1</text>
<text x="40.6" y="131.8">X4</text>
<text x="63.5" y="131.8">X1</text>
<text x="94.5" y="130.6">1</text>
<text x="130.1" y="130.6">1</text>
<text x="178.4" y="130.6">1</text>
<text x="40.6" y="134.4">X5</text>
<text x="40.6" y="136.9">X7</text>
<text x="63.5" y="136.9">X2</text>
<text x="94.5" y="133.1">2</text>
<text x="94.5" y="135.6">3</text>
<text x="130.1" y="133.1">2</text>
<text x="130.1" y="135.6">3</text>
<text x="178.4" y="133.1">2</text>
<text x="178.4" y="135.6">3</text>
<text x="40.6" y="139.4">X6</text>
<text x="40.6" y="142">X8</text>
<text x="63.5" y="142">X3</text>
<text x="94.5" y="138.2">4</text>
<text x="94.5" y="140.7">5</text>
<text x="130.1" y="138.2">4</text>
<text x="130.1" y="140.7">5</text>
<text x="178.4" y="138.2">4</text>
<text x="178.4" y="140.7">5</text>
<text x="178.4" y="143.3">6</text>
<text x="63.5" y="147.1">X9</text>
<text x="94.5" y="145.8">6</text>
<text x="94.5" y="148.3">7</text>
<text x="130.1" y="145.8">6</text>
<text x="130.1" y="148.3">7</text>
<text x="178.4" y="145.8">7</text>
<text x="178.4" y="148.3">8</text>
<text x="62.9" y="152.1">X10</text>
<text x="94.5" y="153.4">8</text>
<text x="130.1" y="153.4">8</text>
<text x="177.8" y="153.4">10</text>
<text x="178.4" y="150.9">9</text>
</g>
<g font-size="1.8" fill="#939391">
<text x="274.1" y="40.2">R2</text>
<text x="274.1" y="42.8">0R</text>
</g>
<g font-size="1.8" fill="#0000c2">
<text x="25.4" y="179.3">DESIGN NOTES (V6,</text>
<text x="45.5" y="179.3">decisions</text>
<text x="55.5" y="179.3">0009/0010;</text>
<text x="68.3" y="179.3">details:</text>
<text x="76.5" y="179.3">hardware/controller-board/SCHEMATIC-NOTES.md)</text>
<text x="25.4" y="181.3">1.</text>
<text x="25.4" y="185.4">2.</text>
<text x="28.4" y="181.3">All</text>
<text x="28.4" y="185.4">J4</text>
<text x="28.9" y="183.4">made</text>
<text x="31.7" y="185.4">=</text>
<text x="32" y="181.3">edge</text>
<text x="34.5" y="185.4">controller-joint</text>
<text x="35.2" y="183.4">on</text>
<text x="37.6" y="181.3">boards</text>
<text x="38.6" y="183.4">the</text>
<text x="42.8" y="183.4">controller</text>
<text x="45.2" y="181.3">are</text>
<text x="49.4" y="181.3">this</text>
<text x="50.7" y="185.4">pads</text>
<text x="53.2" y="183.4">board.</text>
<text x="54.1" y="181.3">one</text>
<text x="56.4" y="185.4">on</text>
<text x="58.6" y="181.3">passive</text>
<text x="59.8" y="185.4">the</text>
<text x="64" y="185.4">inward</text>
<text x="66.8" y="181.3">design.</text>
<text x="71.3" y="185.4">face</text>
<text x="74.8" y="181.3">+12V</text>
<text x="76.5" y="185.4">(F.Cu),</text>
<text x="81" y="181.3">is</text>
<text x="83.8" y="181.3">now</text>
<text x="84.1" y="185.4">used</text>
<text x="88.6" y="181.3">+24V.</text>
<text x="89.7" y="185.4">only</text>
<text x="94.8" y="185.4">on</text>
<text x="95.5" y="181.3">The</text>
<text x="98.3" y="185.4">the</text>
<text x="99.8" y="181.3">LEDs</text>
<text x="102.4" y="185.4">code-0</text>
<text x="105.5" y="181.3">and</text>
<text x="110.1" y="181.3">their</text>
<text x="110.8" y="185.4">board.</text>
<text x="115.6" y="181.3">decoupling</text>
<text x="118" y="185.4">Pad</text>
<text x="122.7" y="185.4">n</text>
<text x="125" y="185.4">meets</text>
<text x="127.1" y="181.3">sit</text>
<text x="130.7" y="181.3">on</text>
<text x="131.8" y="185.4">the</text>
<text x="134.1" y="181.3">+5V_LED,</text>
<text x="136" y="185.4">controller's</text>
<text x="144.2" y="181.3">the</text>
<text x="148" y="185.4">pad</text>
<text x="148.3" y="181.3">switched</text>
<text x="25.4" y="189.5">3.</text>
<text x="28.4" y="189.5">Code-0</text>
<text x="28.9" y="187.5">seen</text>
<text x="28.9" y="191.5">R3</text>
<text x="32.6" y="191.5">(0R)</text>
<text x="34.4" y="187.5">from</text>
<text x="37" y="189.5">population</text>
<text x="37.9" y="191.5">joins</text>
<text x="40" y="187.5">each</text>
<text x="43.6" y="191.5">D_IN</text>
<text x="45.6" y="187.5">board's</text>
<text x="48.2" y="189.5">option:</text>
<text x="49" y="191.5">to</text>
<text x="52" y="191.5">LED1</text>
<text x="53.8" y="187.5">F.Cu</text>
<text x="55.9" y="189.5">J4.4</text>
<text x="57.8" y="191.5">DIN.</text>
<text x="59.1" y="187.5">side</text>
<text x="61.1" y="189.5">(LED_RETURN)</text>
<text x="64.1" y="187.5">with</text>
<text x="69.1" y="187.5">the</text>
<text x="73.2" y="187.5">joint</text>
<text x="75.7" y="189.5">is</text>
<text x="78.5" y="189.5">wired</text>
<text x="78.6" y="187.5">edge</text>
<text x="84.3" y="187.5">at</text>
<text x="84.6" y="189.5">to</text>
<text x="87.3" y="187.5">the</text>
<text x="87.6" y="189.5">D_IN</text>
<text x="91.5" y="187.5">bottom</text>
<text x="93" y="189.5">(corner-IN</text>
<text x="99.2" y="187.5">(wall</text>
<text x="104.6" y="189.5">D pad)</text>
<text x="105.1" y="187.5">edge</text>
<text x="110.7" y="187.5">here),</text>
<text x="112.5" y="189.5">and</text>
<text x="117.1" y="189.5">J4.5</text>
<text x="117.4" y="187.5">pad</text>
<text x="122.1" y="187.5">1</text>
<text x="122.2" y="189.5">(LED_DATA_OUT)</text>
<text x="124.4" y="187.5">(+24V)</text>
<text x="132.4" y="187.5">is</text>
<text x="135.2" y="187.5">leftmost</text>
<text x="138.5" y="189.5">to</text>
<text x="141.6" y="189.5">LED1</text>
<text x="144.2" y="187.5">on</text>
<text x="147.4" y="189.5">DIN.</text>
<text x="28.9" y="195.6">-</text>
<text x="31.3" y="197.7">to</text>
<text x="31.7" y="193.6">Codes</text>
<text x="31.7" y="195.6">Code</text>
<text x="34.3" y="197.7">the</text>
<text x="37.5" y="195.6">0:</text>
<text x="38.4" y="197.7">controller</text>
<text x="38.5" y="193.6">1-5:</text>
<text x="40.5" y="195.6">R3</text>
<text x="44.1" y="195.6">DNP.</text>
<text x="44.3" y="193.6">R3</text>
<text x="47.9" y="193.6">fitted.</text>
<text x="48.9" y="197.7">(J4.4).</text>
<text x="49.8" y="195.6">LED1</text>
<text x="54.7" y="193.6">The</text>
<text x="55.6" y="195.6">is</text>
<text x="58.4" y="195.6">fed</text>
<text x="59.1" y="193.6">corner-IN</text>
<text x="62.5" y="195.6">from</text>
<text x="68.1" y="195.6">the</text>
<text x="69.8" y="193.6">data</text>
<text x="72.2" y="195.6">controller</text>
<text x="75.2" y="193.6">feeds</text>
<text x="81.4" y="193.6">LED1.</text>
<text x="82.6" y="195.6">(J4.5),</text>
<text x="87.9" y="193.6">J4</text>
<text x="90.1" y="195.6">and</text>
<text x="91.2" y="193.6">is</text>
<text x="94" y="193.6">unused</text>
<text x="94.7" y="195.6">the</text>
<text x="98.8" y="195.6">corner-IN</text>
<text x="101.9" y="193.6">(bare</text>
<text x="108.1" y="193.6">pads).</text>
<text x="109.6" y="195.6">data</text>
<text x="114.9" y="195.6">(the</text>
<text x="119.9" y="195.6">last</text>
<text x="124.6" y="195.6">LED of</text>
<text x="132.3" y="195.6">the</text>
<text x="136.4" y="195.6">panel)</text>
<text x="143.6" y="195.6">returns</text>
<text x="25.4" y="199.7">4.</text>
<text x="25.4" y="201.8">5.</text>
<text x="28.4" y="199.7">R1</text>
<text x="28.4" y="201.8">Corner</text>
<text x="28.9" y="203.8">on</text>
<text x="32" y="199.7">(R_ID)</text>
<text x="32.4" y="203.8">every</text>
<text x="35.8" y="201.8">power</text>
<text x="38.5" y="203.8">LED).</text>
<text x="39" y="199.7">per</text>
<text x="42.5" y="201.8">pads</text>
<text x="43.2" y="199.7">BOM variant:</text>
<text x="48.1" y="201.8">keep</text>
<text x="53.6" y="201.8">the</text>
<text x="56.7" y="199.7">code</text>
<text x="57.8" y="201.8">order</text>
<text x="62.4" y="199.7">0</text>
<text x="63.9" y="201.8">+5V_LED</text>
<text x="64.8" y="199.7">=</text>
<text x="67.5" y="199.7">0R,</text>
<text x="74.1" y="199.7">=</text>
<text x="75.9" y="201.8">GND /</text>
<text x="76.9" y="199.7">1k,</text>
<text x="80.9" y="199.7">2</text>
<text x="83.3" y="199.7">=</text>
<text x="83.4" y="201.8">+24V</text>
<text x="86" y="199.7">2k7,</text>
<text x="89.6" y="201.8">(GND</text>
<text x="91.2" y="199.7">3</text>
<text x="93.6" y="199.7">=</text>
<text x="95.5" y="201.8">between</text>
<text x="96.4" y="199.7">5k6,</text>
<text x="104" y="199.7">=</text>
<text x="104.3" y="201.8">the</text>
<text x="106.7" y="199.7">12k,</text>
<text x="108.5" y="201.8">supplies;</text>
<text x="111.9" y="199.7">5</text>
<text x="114.3" y="199.7">=</text>
<text x="117.1" y="199.7">27k</text>
<text x="118.1" y="201.8">a</text>
<text x="120.4" y="201.8">bead</text>
<text x="121.7" y="199.7">(SPEC</text>
<text x="126.1" y="201.8">joining</text>
<text x="128.6" y="199.7">4.2).</text>
<text x="133.7" y="201.8">+24V</text>
<text x="134.2" y="199.7">R2</text>
<text x="137.9" y="199.7">DNP</text>
<text x="140" y="201.8">to</text>
<text x="142.9" y="199.7">(diode</text>
<text x="143" y="201.8">+5V_LED</text>
<text x="150.1" y="199.7">bypass).</text>
<text x="152.5" y="201.8">would</text>
<text x="159.1" y="201.8">put</text>
</g>
<g font-size="1.4" fill="#006464">
<text x="44.9" y="32.5">+5V_LED</text>
<text x="93.1" y="32.5">+5V_LED</text>
<text x="138.8" y="32.5">+5V_LED</text>
<text x="169.3" y="33.7">+5V_LED</text>
<text x="187.1" y="33.7">+5V_LED</text>
<text x="171.1" y="55.3">GND</text>
<text x="188.8" y="55.3">GND</text>
<text x="46.6" y="61.7">GND</text>
<text x="94.9" y="61.7">GND</text>
<text x="140.6" y="61.7">GND</text>
<text x="24.5" y="79.5">+5V_LED</text>
<text x="44.9" y="79.5">+5V_LED</text>
<text x="26.3" y="101.1">GND</text>
<text x="46.6" y="101.1">GND</text>
<text x="186.7" y="131.5">+24V</text>
<text x="72.3" y="132.8">GND</text>
<text x="72.4" y="137.9">+24V</text>
<text x="186.6" y="134.1">GND</text>
<text x="187" y="136.6">+5V_LED</text>
<text x="72.3" y="143">GND</text>
<text x="282.8" y="140.4">GND</text>
<text x="300.1" y="139.2">+24V</text>
<text x="314.1" y="139.2">+5V_LED</text>
<text x="348.9" y="140.4">GND</text>
<text x="357.3" y="139.2">+5V_LED</text>
<text x="368.7" y="139.2">+24V</text>
<text x="72.4" y="148">+24V</text>
<text x="102.8" y="146.8">+24V</text>
<text x="103.1" y="149.3">+5V_LED</text>
<text x="138.4" y="146.8">+24V</text>
<text x="138.7" y="149.3">+5V_LED</text>
<text x="72.3" y="153.1">GND</text>
<text x="102.8" y="154.4">GND</text>
<text x="138.3" y="154.4">GND</text>
</g>
</svg>
